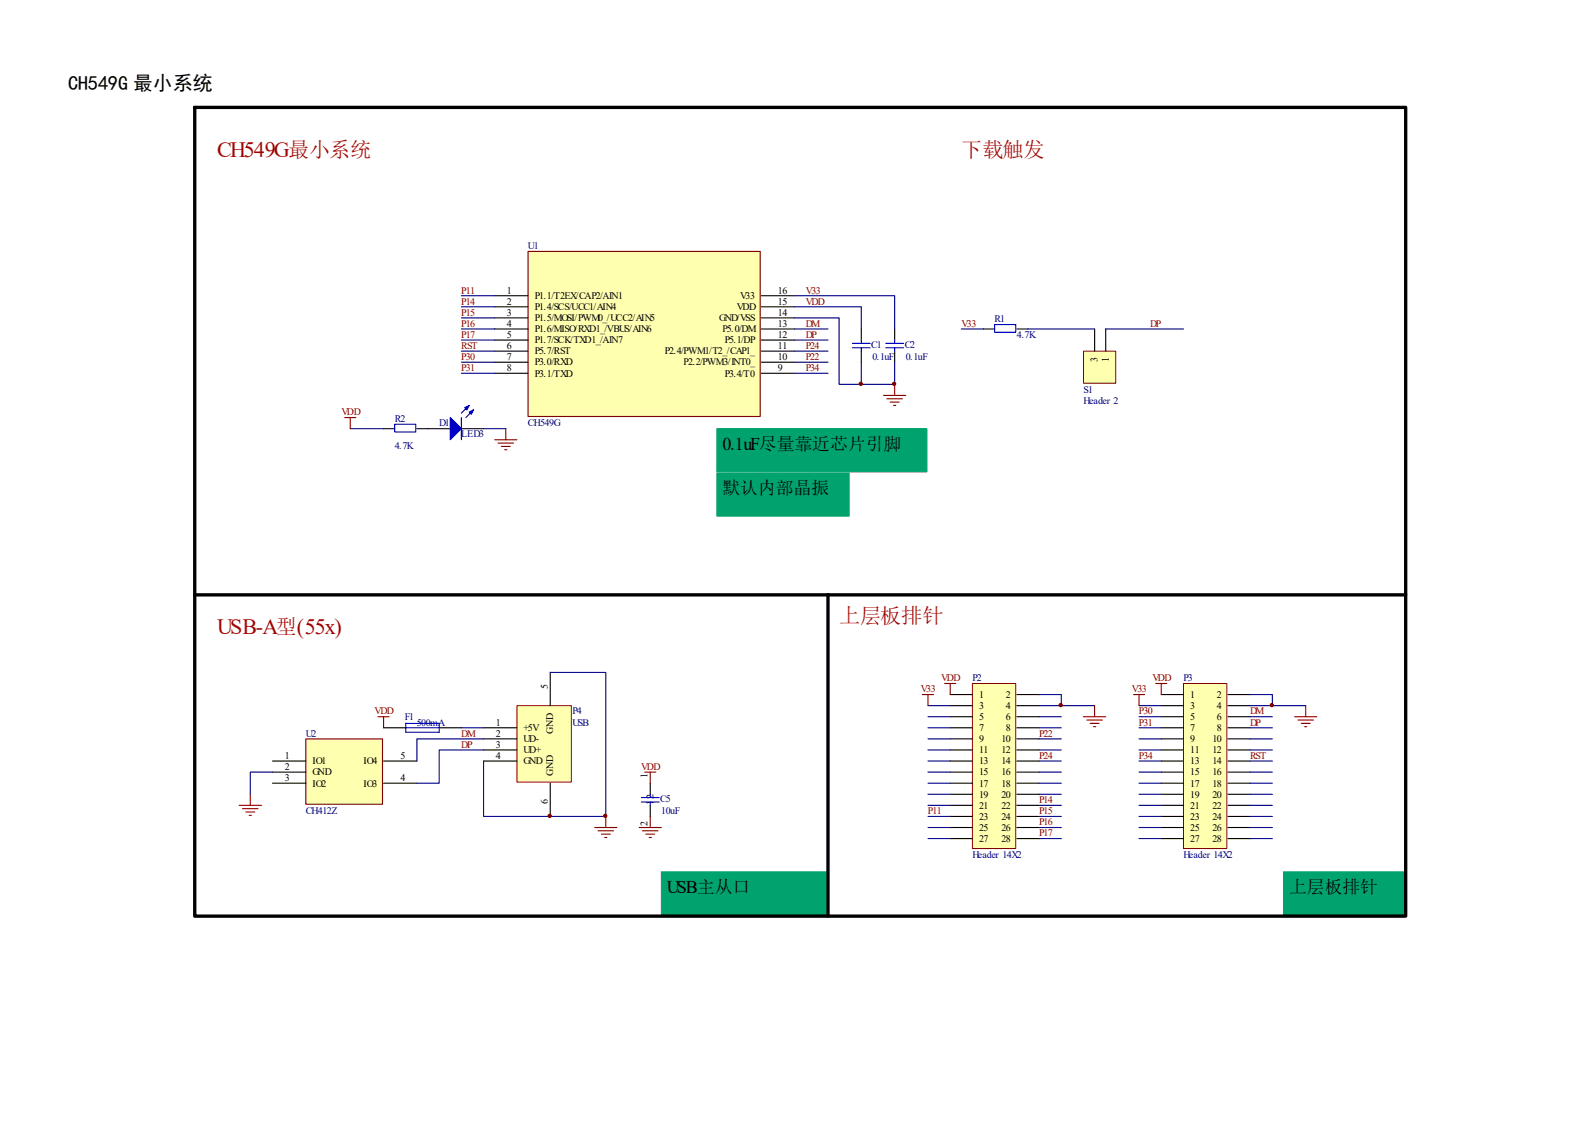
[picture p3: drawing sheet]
<svg xmlns="http://www.w3.org/2000/svg" width="297mm" height="210mm" viewBox="0 0 297 210" stroke-linecap="round" stroke-linejoin="round" font-family="sans-serif">
<path d="M98.3 46.8h43.2v30.7h-43.2z" fill-rule="evenodd" fill="#ffffb0" stroke="#800000" stroke-width=".21"/>
<g fill="none" stroke="#000" stroke-width=".21">
<path d="M92.1 59.1h6.2M92.1 57.1h6.2M92.1 55h6.2M141.7 59.1h6.2M141.7 57.1h6.2M141.7 55h6.2M71.4 79.7h2.1M77.6 79.7h6.2M85.9 79.7h4.1M92.1 63.3h6.2M92.1 61.2h6.2M92.1 65.3h6.2"/>
<path d="M92.1 69.4h6.2M92.1 67.4h6.2M141.7 63.3h6.2M141.7 61.2h6.2M141.7 65.3h6.2M141.7 69.4h6.2M141.7 67.4h6.2M160.3 61.2v2.1M160.3 65.3v2.1M166.5 61.2v2.1M166.5 65.3v2.1"/>
</g>
<path d="M73.5 78.9h3.9v1.5h-3.9zM85.9 77.7v4.1M87.3 75.4l-1.4 1.5M88.1 76.2l-1.4 1.5M158.6 63.9h3.3M158.6 64.7h3.3M160.3 63.3v.6M160.3 64.7v.6M164.8 63.9h3.3M164.8 64.7h3.3M166.5 63.3v.6M166.5 64.7v.6" fill="none" stroke="#00f" stroke-width=".21"/>
<g fill="none" stroke="#000080" stroke-width=".21">
<path d="M85.9 55h6.2M85.9 57.1h6.2M85.9 59.1h6.2M65.2 79.7h6.2M85.9 61.2h6.2M85.9 63.3h6.2M85.9 65.3h6.2M85.9 67.4h6.2M85.9 69.4h6.2M90 79.7h4.1M147.9 61.2h6.2M147.9 63.3h6.2"/>
<path d="M147.9 65.3h6.2M147.9 67.4h6.2M147.9 69.4h6.2M160.3 67.4v4.1h6.2v-4.1"/>
</g>
<path d="M64.2 77.7h2M65.2 77.7v2M94.1 79.7v2.1M164.4 73.6h4.2M165 74.2h2.9M165.7 74.8h1.6M166.3 75.4h.4M166.5 71.5v2.1M92.1 81.8h4.1M92.7 82.4h2.9M93.3 83h1.7M93.9 83.7h.4" fill="none" stroke="#800000" stroke-width=".21"/>
<g fill="#00f" stroke="#00f" stroke-width=".21">
<path d="M83.8 77.7l2.1 2-2.1 2.1z"/>
<path d="M87.3 76.7l.8-.5-.4 .9z"/>
<path d="M86.5 75.8l.8-.4-.4 .8z"/>
</g>
<g fill="#00a36e" stroke="#00a36e" stroke-width=".19">
<path d="M238.9 162.2h22.5v8h-22.5z" fill-rule="evenodd"/>
<path d="M133.4 88h24.6v8h-24.6z" fill-rule="evenodd"/>
</g>
<path d="M96.2 131.3h10.1v14.2h-10.1z" fill-rule="evenodd" fill="#ffffb0" stroke="#800000" stroke-width=".19"/>
<path d="M183 61.2h2.1M189.2 61.2h2.1M71.4 135.4h4.1M81.7 135.4h4.2M90 135.4h6.2M90 139.5h6.2M90 137.4h6.2M102.4 125.1v6.2M90 141.6h6.2M102.4 145.7v6.2M121 145.7v2.1M121 149.8v2.1" fill="none" stroke="#000" stroke-width=".21"/>
<path d="M178.9 61.2h4.1M85.9 135.4h4.1M102.4 125.1h10.3v26.8h-22.7v-10.3" fill="none" stroke="#000080" stroke-width=".21"/>
<g fill="none" stroke="#800000" stroke-width=".21">
<path d="M70.4 133.3h2M71.4 133.3v2.1M110.7 153.9h4.1M111.3 154.6h2.9M111.9 155.2h1.7M112.5 155.8h.4M112.7 151.9v2M118.9 153.9h4.2M119.6 154.6h2.9M120 143.6h2M120.2 155.2h1.6M120.8 155.8h.4"/>
<path d="M121 143.6v2.1M121 151.9v2"/>
</g>
<path d="M185.1 60.4h3.9v1.4h-3.9zM75.5 134.6h6.2v1.6h-6.2zM75.5 135.4h6.2M119.4 149.2h3.3M119.4 148.4h3.3M121 147.8v.6M121 149.2v.6" fill="none" stroke="#00f" stroke-width=".21"/>
<path d="M123.1 162.2h30.8v8h-30.8z" fill-rule="evenodd" fill="#00a36e" stroke="#00a36e" stroke-width=".19"/>
<path d="M36.2 20h225.4v150.4h-225.4zM36.2 110.7h225.4M154.1 110.7v59.7" fill="none" stroke="#000" stroke-width=".62"/>
<path d="M201.6 65.3h6v6h-6z" fill-rule="evenodd" fill="#ffffb0" stroke="#800000" stroke-width=".19"/>
<path d="M203.7 61.2v4.1M205.8 61.2v4.1" fill="none" stroke="#000" stroke-width=".21"/>
<path d="M191.3 61.2h12.4M205.8 61.2h14.4" fill="none" stroke="#000080" stroke-width=".21"/>
<path d="M181 127.1h8v30.7h-8z" fill-rule="evenodd" fill="#ffffb0" stroke="#800000" stroke-width=".19"/>
<g fill="none" stroke="#000" stroke-width=".21">
<path d="M176.8 129.2h4.2M176.8 131.3h4.2M176.8 133.3h4.2M176.8 135.4h4.2M176.8 137.4h4.2M176.8 139.5h4.2M189.2 129.2h4.2M189.2 131.3h4.2M189.2 133.3h4.2M189.2 135.4h4.2M189.2 137.4h4.2M189.2 139.5h4.2"/>
<path d="M176.8 141.6h4.2M176.8 143.6h4.2M176.8 145.7h4.2M176.8 147.8h4.2M176.8 149.8h4.2M176.8 151.9h4.2M176.8 153.9h4.2M176.8 156h4.2M189.2 141.6h4.2M189.2 143.6h4.2M189.2 145.7h4.2M189.2 147.8h4.2"/>
<path d="M189.2 149.8h4.2M189.2 151.9h4.2M189.2 153.9h4.2M189.2 156h4.2"/>
</g>
<path d="M220.2 127.1h8.1v30.7h-8.1z" fill-rule="evenodd" fill="#ffffb0" stroke="#800000" stroke-width=".19"/>
<g fill="none" stroke="#000" stroke-width=".21">
<path d="M216.1 129.2h4.1M216.1 131.3h4.1M216.1 133.3h4.1M216.1 135.4h4.1M216.1 137.4h4.1M216.1 139.5h4.1M228.5 129.2h4.1M228.5 131.3h4.1M228.5 133.3h4.1M228.5 135.4h4.1M228.5 137.4h4.1M228.5 139.5h4.1"/>
<path d="M216.1 141.6h4.1M216.1 143.6h4.1M216.1 145.7h4.1M216.1 147.8h4.1M216.1 149.8h4.1M216.1 151.9h4.1M216.1 153.9h4.1M216.1 156h4.1M228.5 141.6h4.1M228.5 143.6h4.1M228.5 145.7h4.1M228.5 147.8h4.1"/>
<path d="M228.5 149.8h4.1M228.5 151.9h4.1M228.5 153.9h4.1M228.5 156h4.1"/>
</g>
<g fill="none" stroke="#000080" stroke-width=".21">
<path d="M172.7 133.3h4.1M172.7 135.4h4.1M172.7 137.4h4.1M172.7 139.5h4.1M172.7 131.3h4.1M193.4 129.2h4.1v2.1h-4.1M193.4 133.3h4.1M193.4 135.4h4.1M193.4 137.4h4.1M193.4 139.5h4.1M197.5 131.3h6.2M212 133.3h4.1"/>
<path d="M212 135.4h4.1M212 137.4h4.1M212 139.5h4.1M212 131.3h4.1M232.6 129.2h4.2v2.1h-4.2M232.6 133.3h4.2M232.6 135.4h4.2M232.6 137.4h4.2M232.6 139.5h4.2M236.8 131.3h6.2M172.7 141.6h4.1M172.7 143.6h4.1"/>
<path d="M172.7 145.7h4.1M172.7 147.8h4.1M172.7 149.8h4.1M172.7 151.9h4.1M172.7 153.9h4.1M172.7 156h4.1M193.4 141.6h4.1M193.4 143.6h4.1M193.4 145.7h4.1M193.4 147.8h4.1M193.4 149.8h4.1M193.4 151.9h4.1"/>
<path d="M193.4 153.9h4.1M193.4 156h4.1M212 141.6h4.1M212 143.6h4.1M212 145.7h4.1M212 147.8h4.1M212 149.8h4.1M212 151.9h4.1M212 153.9h4.1M212 156h4.1M232.6 141.6h4.2M232.6 143.6h4.2"/>
<path d="M232.6 145.7h4.2M232.6 147.8h4.2M232.6 149.8h4.2M232.6 151.9h4.2M232.6 153.9h4.2M232.6 156h4.2"/>
</g>
<g fill="none" stroke="#800000" stroke-width=".21">
<path d="M171.7 129.2h2M172.7 129.2v2.1M175.8 127.1h2.1M176.8 127.1v2.1M201.6 133.3h4.2M202.3 133.9h2.9M202.9 134.6h1.6M203.5 135.2h.4M203.7 131.3v2M210.9 129.2h2.1M212 129.2v2.1M215.1 127.1h2"/>
<path d="M216.1 127.1v2.1M240.9 133.3h4.2M241.5 133.9h2.9M242.2 134.6h1.6M242.8 135.2h.4M243 131.3v2"/>
</g>
<path d="M56.9 137.4h14.3v12.2h-14.3z" fill-rule="evenodd" fill="#ffffb0" stroke="#800000" stroke-width=".21"/>
<path d="M50.7 141.6h6.2M50.7 143.6h6.2M50.7 145.7h6.2M71.4 141.6h6.2M71.4 145.7h6.2" fill="none" stroke="#000" stroke-width=".21"/>
<path d="M44.5 149.8h4.1M45.1 150.4h2.9M45.8 151h1.6M46.4 151.7h.4M46.6 147.8v2" fill="none" stroke="#800000" stroke-width=".21"/>
<path d="M147.9 57.1h12.4v4.1M147.9 55h18.6v6.2M147.9 59.1h8.3v12.4h4.1M90 137.4h-12.4v4.2M90 139.5h-8.3v6.2h-4.1M50.7 143.6h-4.1v4.2" fill="none" stroke="#000080" stroke-width=".21"/>
<path d="M133.4 79.7h39.1v8.1h-39.1z" fill-rule="evenodd" fill="#00a36e" stroke="#00a36e" stroke-width=".19"/>
<g fill="#800000" stroke="#800000" stroke-width=".19">
<circle cx="102.3" cy="151.8" r=".31"/>
<circle cx="112.6" cy="151.8" r=".31"/>
<circle cx="160.2" cy="71.4" r=".31"/>
<circle cx="166.4" cy="71.4" r=".31"/>
<circle cx="197.4" cy="131.2" r=".31"/>
<circle cx="236.7" cy="131.2" r=".31"/>
</g>
<g font-size="4.1" fill="#bf0000">
<text x="40.4" y="29.3">CH549G最小系统</text>
<text x="40.4" y="117.9">USB-A型(55x)</text>
</g>
<g font-size="3.9" fill="#bf0000">
<text x="178.9" y="29.3">下载触发</text>
<text x="156.2" y="115.9">上层板排针</text>
</g>
<text font-size="3.7" x="12.7" y="16.8">CH549G 最小系统</text>
<g font-size="3.3">
<text x="134.5" y="83.7">0.1uF尽量靠近芯片引脚</text>
<text x="134.4" y="92">默认内部晶振</text>
<text x="124.1" y="166.1">USB主从口</text>
<text x="239.9" y="166.1">上层板排针</text>
</g>
<g font-size="1.9" fill="#000080">
<text x="98.3" y="46.4">U1</text>
<text x="185.1" y="59.9">R1</text>
<text x="162.1" y="64.7">C1</text>
<text x="168.4" y="64.7">C2</text>
<text x="189.2" y="62.8">4.7K</text>
<text x="162.3" y="67">0.1uF</text>
<text x="168.6" y="67">0.1uF</text>
<text x="201.6" y="73.2">S1</text>
<text x="201.6" y="75.2">Header 2</text>
<text x="73.4" y="78.5">R2</text>
<text x="73.4" y="83.4">4.7K</text>
<text x="81.7" y="79.3">D1</text>
<text x="85.9" y="81.4">LED3</text>
<text x="98.3" y="79.3">CH549G</text>
<text x="181" y="126.7">P2</text>
<text x="220.3" y="126.7">P3</text>
<text x="56.9" y="137">U2</text>
<text x="75.3" y="133.9">F1</text>
<text x="77.6" y="135">500mA</text>
<text x="106.6" y="132.9">P4</text>
<text x="106.6" y="135">USB</text>
<text x="122.9" y="149.2">C5</text>
<text x="56.9" y="151.5">CH412Z</text>
<text x="123.1" y="151.5">10uF</text>
<text x="181" y="159.7">Header 14X2</text>
<text x="220.3" y="159.7">Header 14X2</text>
</g>
<g font-size="1.9" fill="#800000">
<text x="85.9" y="54.6">P11</text>
<text x="85.9" y="56.6">P14</text>
<text x="85.9" y="58.7">P15</text>
<text x="149.9" y="56.6">VDD</text>
<text x="149.9" y="54.6">V33</text>
<text x="85.9" y="60.8">P16</text>
<text x="85.9" y="62.8">P17</text>
<text x="85.9" y="64.9">RST</text>
<text x="149.9" y="64.9">P24</text>
<text x="149.9" y="60.8">DM</text>
<text x="149.9" y="62.8">DP</text>
<text x="178.9" y="60.8">V33</text>
<text x="214" y="60.8">DP</text>
<text x="85.9" y="67">P30</text>
<text x="85.9" y="69">P31</text>
<text x="149.9" y="69">P34</text>
<text x="149.9" y="67">P22</text>
<text x="63.5" y="77.3">VDD</text>
<text x="171.4" y="128.8">V33</text>
<text x="175.2" y="126.7">VDD</text>
<text x="210.7" y="128.8">V33</text>
<text x="214.5" y="126.7">VDD</text>
<text x="69.7" y="132.9">VDD</text>
<text x="85.9" y="137">DM</text>
<text x="193.4" y="137">P22</text>
<text x="212" y="132.9">P30</text>
<text x="212" y="135">P31</text>
<text x="232.7" y="132.9">DM</text>
<text x="232.7" y="135">DP</text>
<text x="85.9" y="139.1">DP</text>
<text x="119.3" y="143.2">VDD</text>
<text x="193.4" y="141.1">P24</text>
<text x="212" y="141.1">P34</text>
<text x="232.7" y="141.1">RST</text>
<text x="193.4" y="149.4">P14</text>
<text x="172.7" y="151.5">P11</text>
<text x="193.4" y="151.5">P15</text>
<text x="193.4" y="153.5">P16</text>
<text x="193.4" y="155.6">P17</text>
</g>
<g font-size="1.9">
<text x="94.3" y="58.7">3</text>
<text x="94.3" y="54.6">1</text>
<text x="94.3" y="56.6">2</text>
<text x="99.5" y="59.7">P1.5/MOSI/PWM0_/UCC2/AIN5</text>
<text x="99.5" y="55.6">P1.1/T2EX/CAP2/AIN1</text>
<text x="99.5" y="57.7">P1.4/SCS/UCC1/AIN4</text>
<text x="133.8" y="59.7">GND/VSS</text>
<text x="137.1" y="57.7">VDD</text>
<text x="137.8" y="55.6">V33</text>
<text x="144.8" y="58.7">14</text>
<text x="144.8" y="56.6">15</text>
<text x="144.8" y="54.6">16</text>
<text x="94.3" y="60.8">4</text>
<text x="94.3" y="62.8">5</text>
<text x="94.3" y="64.9">6</text>
<text x="99.5" y="61.8">P1.6/MISO/RXD1_/VBUS/AIN6</text>
<text x="99.5" y="63.9">P1.7/SCK/TXD1_/AIN7</text>
<text x="99.5" y="65.9">P5.7/RST</text>
<text x="123.7" y="65.9">P2.4/PWM1/T2_/CAP1_</text>
<text x="134.5" y="61.8">P5.0/DM</text>
<text x="134.9" y="63.9">P5.1/DP</text>
<text x="144.8" y="62.8">12</text>
<text x="144.8" y="60.8">13</text>
<text x="144.8" y="64.9">11</text>
<text x="94.3" y="67">7</text>
<text x="94.3" y="69">8</text>
<text x="99.5" y="68">P3.0/RXD</text>
<text x="99.5" y="70.1">P3.1/TXD</text>
<text x="127.2" y="68">P2.2/PWM3/INT0_</text>
<text x="134.9" y="70.1">P3.4/T0</text>
<text x="144.8" y="69">9</text>
<text x="144.8" y="67">10</text>
<text x="204.3" y="67.4" transform="rotate(-90 204.3 67.4)">3</text>
<text x="206.3" y="67.4" transform="rotate(-90 206.3 67.4)">1</text>
<text x="101.9" y="128.2" transform="rotate(-90 101.9 128.2)">5</text>
<text x="182.2" y="129.8">1</text>
<text x="182.2" y="131.9">3</text>
<text x="187.2" y="129.8">2</text>
<text x="187.2" y="131.9">4</text>
<text x="221.5" y="129.8">1</text>
<text x="221.5" y="131.9">3</text>
<text x="226.4" y="129.8">2</text>
<text x="226.4" y="131.9">4</text>
<text x="92.3" y="135">1</text>
<text x="92.3" y="137">2</text>
<text x="97.5" y="136">+5V</text>
<text x="103" y="136.6" transform="rotate(-90 103 136.6)">GND</text>
<text x="182.2" y="133.9">5</text>
<text x="182.2" y="136">7</text>
<text x="187.2" y="133.9">6</text>
<text x="187.2" y="136">8</text>
<text x="221.5" y="133.9">5</text>
<text x="221.5" y="136">7</text>
<text x="226.4" y="133.9">6</text>
<text x="226.4" y="136">8</text>
<text x="53" y="141.1">1</text>
<text x="53" y="143.2">2</text>
<text x="58.2" y="142.2">IO1</text>
<text x="67.6" y="142.2">IO4</text>
<text x="74.5" y="141.1">5</text>
<text x="92.3" y="141.1">4</text>
<text x="92.3" y="139.1">3</text>
<text x="97.5" y="142.2">GND</text>
<text x="97.5" y="140.1">UD+</text>
<text x="97.5" y="138.1">UD-</text>
<text x="182.2" y="138.1">9</text>
<text x="182.2" y="140.1">11</text>
<text x="182.2" y="142.2">13</text>
<text x="186.4" y="138.1">10</text>
<text x="186.4" y="140.1">12</text>
<text x="186.4" y="142.2">14</text>
<text x="221.5" y="138.1">9</text>
<text x="221.5" y="140.1">11</text>
<text x="221.5" y="142.2">13</text>
<text x="225.6" y="138.1">10</text>
<text x="225.6" y="140.1">12</text>
<text x="225.6" y="142.2">14</text>
<text x="53" y="145.3">3</text>
<text x="58.2" y="144.2">GND</text>
<text x="58.2" y="146.3">IO2</text>
<text x="67.6" y="146.3">IO3</text>
<text x="74.5" y="145.3">4</text>
<text x="101.9" y="149.6" transform="rotate(-90 101.9 149.6)">6</text>
<text x="103" y="144.4" transform="rotate(-90 103 144.4)">GND</text>
<text x="120.5" y="144.7" transform="rotate(-90 120.5 144.7)">1</text>
<text x="121.6" y="149.8" transform="rotate(-90 121.6 149.8)">1</text>
<text x="121.6" y="148.6" transform="rotate(-90 121.6 148.6)">2</text>
<text x="182.2" y="144.2">15</text>
<text x="182.2" y="146.3">17</text>
<text x="182.2" y="148.4">19</text>
<text x="186.4" y="144.2">16</text>
<text x="186.4" y="146.3">18</text>
<text x="186.4" y="148.4">20</text>
<text x="221.5" y="144.2">15</text>
<text x="221.5" y="146.3">17</text>
<text x="221.5" y="148.4">19</text>
<text x="225.6" y="144.2">16</text>
<text x="225.6" y="146.3">18</text>
<text x="225.6" y="148.4">20</text>
<text x="120.5" y="153.7" transform="rotate(-90 120.5 153.7)">2</text>
<text x="182.2" y="150.4">21</text>
<text x="182.2" y="152.5">23</text>
<text x="182.2" y="154.6">25</text>
<text x="186.4" y="150.4">22</text>
<text x="186.4" y="152.5">24</text>
<text x="186.4" y="154.6">26</text>
<text x="221.5" y="150.4">21</text>
<text x="221.5" y="152.5">23</text>
<text x="221.5" y="154.6">25</text>
<text x="225.6" y="150.4">22</text>
<text x="225.6" y="152.5">24</text>
<text x="225.6" y="154.6">26</text>
<text x="182.2" y="156.6">27</text>
<text x="186.4" y="156.6">28</text>
<text x="221.5" y="156.6">27</text>
<text x="225.6" y="156.6">28</text>
</g>
</svg>
